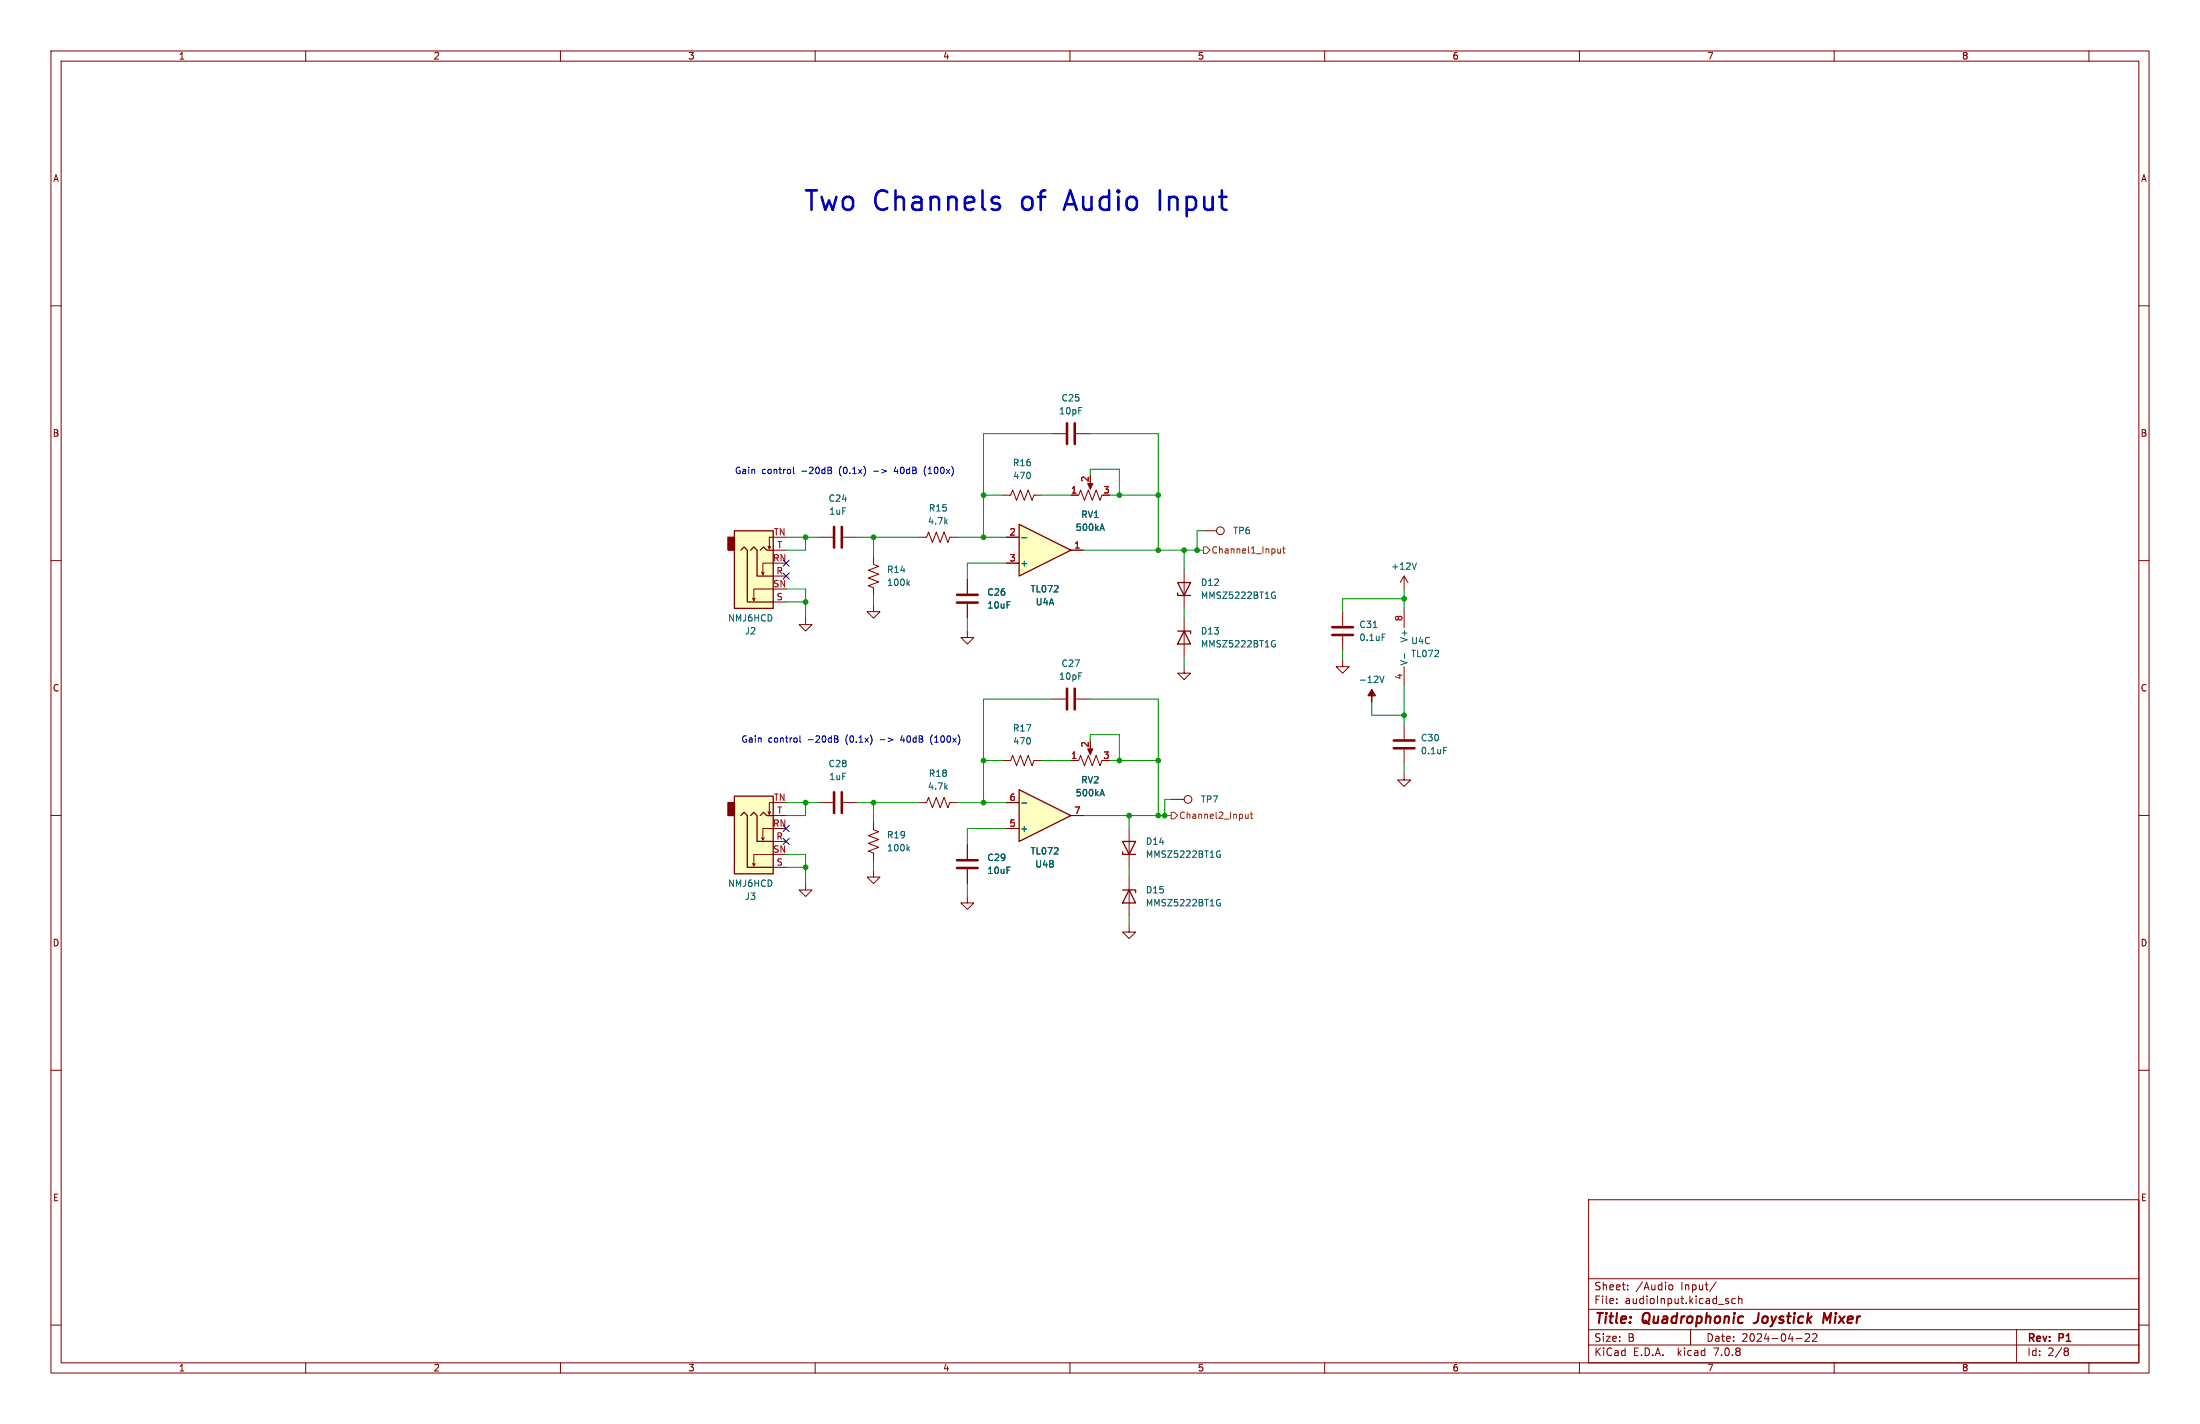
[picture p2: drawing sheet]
<svg xmlns="http://www.w3.org/2000/svg" width="432mm" height="279mm" viewBox="0 0 432 279" stroke-linecap="round" stroke-linejoin="round" font-family="sans-serif">
<g fill="none" stroke="#840000" stroke-width=".2">
<path d="M10 10h411.8v259.4h-411.8zM12 12h407.8v255.4h-407.8zM60 10v2M110 10v2M160 10v2M210 10v2M260 10v2M310 10v2M360 10v2M410 10v2M10 60h2M419.8 60h2"/>
<path d="M210.2 97.2h1.5l.4-1.1 .8 2.1 .7-2.1 .8 2.1 .7-2.1 .8 2.1 .4-1M214 94.6v1M10 110h2M160.7 105.4h2.7M165.5 105.4h2.8M419.8 110h2M206.4 137.2h2.8M211.2 137.2h2.8M232.4 121.3v7.6M10 160h2M419.8 160h2M10 210h2"/>
<path d="M419.8 210h2M311.8 235.4h108v32h-108zM10 260h2M311.8 256.9h108M311.8 250.9h108M317.3 255.6v.2M317.3 254.9v.1M319.5 252.9v.2M319.5 252.2v.1M327.5 252.4l.3-.3 .4 .1 .1 .2-.1 .6-.4 .1-.3-.3M336.8 251.5l-1.3 1.9M338.9 255.3l.4 .1v.2l-.2 .2h-.3"/>
<path d="M338.9 254.8l.4 .1M340.6 254.9l-.4-.1-.3 .3 .1 .6h.6M341.3 254.9l.2-.1 .3 .1 .1 .9M341.3 254.3v1.5M419.8 260h2M60 267.4v2M110 267.4v2M160 267.4v2M210 267.4v2M260 267.4v2M310 267.4v2M311.8 263.9h108"/>
<path d="M311.8 260.9h108M331.8 260.9v3M352.5 262.6h1.2M355.1 261.8v.5l-.8 .9h.9M356.5 261.8v.5l-.8 .9h.9M360 267.4v2M395.8 260.9v6.5M405.4 264.5h.3l.3 .3-.3 .3M405.4 265.1h.3M405.7 265.1l.2 .2 .1 .4-.3 .3h-.3M410 267.4v2"/>
</g>
<path d="M344.7 259.5l-.5 .1M359.4 257.6l-.8 1.4-.5-1.4-.3 2" fill="none" stroke="#840000" stroke-width=".4"/>
<path d="M163.7 103.4v4M165.2 103.4v4M209.4 135.1v4.1M210.9 135.1v4.1" fill="none" stroke="#840000" stroke-width=".51"/>
<path d="M231.1 123.8h2.6v.5M232.4 123.8l1.3 2.6h-2.6z" fill="none" stroke="#840000" stroke-width=".25"/>
<path d="M216.3 102.8l.4 1.3M249.8 125.7h.5M250.1 126.4h.2v.4l-.5 .1" fill="none" stroke="#006464" stroke-width=".2"/>
<path d="M213.5 94.9h1l-.5 1.1z" fill="#840000" stroke="#840000" stroke-width=".2"/>
<path d="M200 154.9l10.2 5.1-10.2 5.1z" fill="#ffffc2"/>
<path d="M144.1 104.1h7.7v15.3h-7.7zM145.4 108l.6-.7 .7 .7v10.1h5.1M147.3 108l.7-.7 .6 .7v5h3.2M149.2 108l.7-.7 .6 .7h1.3M231.1 116.3v.5h2.6M231.1 114.3h2.6l-1.3 2.5zM200 154.9l10.2 5.1-10.2 5.1z" fill="none" stroke="#840000" stroke-width=".25"/>
<g fill="none" stroke="#840000" stroke-width=".2">
<path d="M206.4 85.1h2.8M211.2 85.1h2.8M148.2 117.3l-.2 .6M150 112.3l-.3 .5M151.3 107.2l-.3 .5M151.8 105.4h-.8v2.3l-.3-.5M151.8 110.5h-2.1v2.3l-.2-.5M151.8 115.6h-3.8v2.3l-.3-.6M151.8 113h2.5M151.8 118.1h2.5M151.8 108h2.5M189.9 113.7v2.8"/>
<path d="M189.9 118.5v2.8M232.4 111.8v7.6M236.2 104.1h2.6M189.9 123.8v1.3h1.2l-1.2 1.3-1.3-1.3h1.3M232.4 130.8v1.3h1.3l-1.3 1.3-1.3-1.3h1.3M197.5 157.5h2.5M210.2 149.2h1.5l.4-1 .8 2 .7-2 .8 2 .7-2 .8 2 .4-1M214 146.7v1M197.5 162.6h2.5M210.2 160h2.5M221.6 181.6v1.3h1.3l-1.3 1.3-1.3-1.3h1.3"/>
<circle cx="239.5" cy="104.1" r=".76"/>
</g>
<path d="M249.8 116.2h.5M250.1 116.9h.2v.4l-.5 .1M200.6 157.6h.9M216.3 154.9l.4 1.3" fill="none" stroke="#006464" stroke-width=".2"/>
<path d="M209.4 83.1v4M210.9 83.1v4M187.8 118.2h4.1M187.8 116.7h4.1" fill="none" stroke="#840000" stroke-width=".51"/>
<path d="M213.5 146.9h1l-.5 1.2z" fill="#840000" stroke="#840000" stroke-width=".2"/>
<path d="M144.1 104.1h7.7v15.3h-7.7z" fill="#ffffc2" stroke="#ffffc2" stroke-width=".2"/>
<path d="M142.9 105.4h1.2v2.6h-1.2z" fill="#840000" stroke="#840000" stroke-width=".25"/>
<path d="M200 102.9l10.2 5.1-10.2 5z" fill="#ffffc2"/>
<path d="M200 102.9l10.2 5.1-10.2 5zM144.1 156.2h7.7v15.3h-7.7zM145.4 160l.6-.6 .7 .6v10.2h5.1M147.3 160l.7-.6 .6 .6v5.1h3.2M149.2 160l.7-.6 .6 .6h1.3M220.3 167.1v.5h2.6M220.3 165.1h2.6l-1.3 2.5zM220.3 174.6h2.6v.5M221.6 174.6l1.3 2.6h-2.6z" fill="none" stroke="#840000" stroke-width=".25"/>
<g fill="none" stroke="#840000" stroke-width=".2">
<path d="M196.8 97.2h1.6l.4-1.1 .7 2.1 .8-2.1 .7 2.1 .8-2.1 .8 2.1 .3-1h1.6M210.2 97.2h1.3M171.4 118.7v1.3h1.3l-1.3 1.3-1.2-1.3h1.2M171.4 109.2v1.5l1.1 .4-2.1 .8 2.1 .7-2.1 .8 2.1 .8-2.1 .7 1 .4v1.5M180.3 105.4h1.6l.3-1 .8 2 .8-2 .7 2 .8-2 .8 2 .3-1h1.6M189.9 113.7v2.8M189.9 118.5v2.8M197.5 105.4h2.5M197.5 110.5h2.5M210.2 108h2.5M275.6 113v2.6M275.6 119.4v3.8"/>
<path d="M275.6 113l-.8 1.3M275.6 113l.8 1.3M158.1 121.3v1.3h1.3l-1.3 1.2-1.3-1.2h1.3M263.5 129.5v1.3h1.3l-1.3 1.3-1.2-1.3h1.2M263.5 120v2.8M263.5 124.8v2.8M275.6 130.8v3.8M151.3 159.3l-.3 .5M151.8 157.5h-.8v2.3l-.3-.5M160.7 157.5h2.7M165.5 157.5h2.8M180.3 157.5h1.6l.3-1 .8 2 .8-2 .7 2 .8-2 .8 2 .3-1h1.6"/>
<path d="M196.8 149.2h1.6l.4-1 .7 2 .8-2 .7 2 .8-2 .8 2 .3-1h1.6M197.5 157.5h2.5M210.2 149.2h1.3M229.9 156.8h2.5M275.6 151.8v1.2h1.3l-1.3 1.3-1.3-1.3h1.3M275.6 142.2v2.8M275.6 147.1v2.8M148.2 169.4l-.2 .5M150 164.3l-.3 .5M151.8 162.6h-2.1v2.2l-.2-.5M151.8 167.6h-3.8v2.3l-.3-.5M151.8 165.1h2.5"/>
<path d="M151.8 170.2h2.5M151.8 160h2.5M158.1 173.4v1.2h1.3l-1.3 1.3-1.3-1.3h1.3M171.4 170.8v1.3h1.3l-1.3 1.3-1.2-1.3h1.2M171.4 161.3v1.5l1.1 .4-2.1 .8 2.1 .7-2.1 .8 2.1 .7-2.1 .8 1 .4v1.5M189.9 175.9v1.3h1.2l-1.2 1.2-1.3-1.2h1.3M189.9 165.7v2.8M189.9 170.6v2.8M197.5 162.6h2.5M210.2 160h2.5M221.6 162.6v7.6M221.6 172.1v7.6"/>
<circle cx="233.2" cy="156.8" r=".76"/>
</g>
<g fill="none" stroke="#006464" stroke-width=".2">
<path d="M178.2 114.4l.3 .5M178.5 114l-.5 .5M200.6 105.5h.9M216.3 102.8l.4 1.3M278 110.4l-.4 1.3M269.5 123.1h.8M270.8 132.7l.4 1.2 .5-1.2M271.3 124.4h.6M275.7 128.2v1M200.6 157.6h.9M216.3 154.9l.4 1.3M283.4 146.6h.6"/>
<path d="M178.2 166.5l.3 .4M178.5 166.1l-.5 .5M239 167h.5M239 176.5h.5M239.3 167.7h.2v.4l-.5 .1M239.3 177.2h.2v.4l-.5 .1"/>
</g>
<path d="M261.5 124.6h4.1M261.5 123.1h4.1M163.7 155.4v4.1M165.2 155.4v4.1M273.6 146.8h4M273.6 145.3h4M187.8 170.3h4.1M187.8 168.8h4.1" fill="none" stroke="#840000" stroke-width=".51"/>
<path d="M144.1 156.2h7.7v15.3h-7.7z" fill="#ffffc2" stroke="#ffffc2" stroke-width=".2"/>
<path d="M142.9 157.5h1.2v2.5h-1.2z" fill="#840000" stroke="#840000" stroke-width=".25"/>
<path d="M269.2 135.3l.8 1.2h-.8v1.3v-1.3h-.7z" fill="#840000" stroke="#840000" stroke-width=".2"/>
<path d="M236.2 107.3h.7l.6 .7-.6 .6h-.7zM250.8 107.7v.8l.5-.1M251.3 107.7v.8M251.8 107.7h.4M251.9 107.3v1l.3 .2M229.9 159.4h.6l.6 .6-.6 .7h-.6zM244.4 159.8l.1 .7h.5M245 159.8v.8M245.4 159.8h.5M245.6 159.3v1.1l.3 .2" fill="none" stroke="#725600" stroke-width=".2"/>
<path d="M155.7 91.7v1.1l.2 .1M162.5 91.7l.6 .1 .1 .2-.3 .3M162.5 92.3h.4M162.9 92.3l.3 .2v.3l-.7 .1M175.8 91.6l-.3 .9h.8M181.7 91.5a1.46 1.46 0 0 0 0 1.9M157 144.4v1.1l.2 .1M163.8 144.4l.6 .1v.2l-.2 .3M163.8 145h.4M164.2 145l.3 .2-.1 .3-.6 .1M177.1 144.3l-.3 .9h.8M183 144.2a1.46 1.46 0 0 0 0 1.9" fill="none" stroke="#0000c2" stroke-width=".2"/>
<path d="M227.7 37.4v3.8" fill="none" stroke="#0000c2" stroke-width=".51"/>
<g fill="none" stroke="#009600" stroke-width=".2">
<path d="M193 97.2h3.8M204.5 97.2h5.7M206.4 85.1h-13.4v20.3M214 85.1h13.3v22.9M214 93.3v-1.2h5.7v5.1M217.8 97.2h9.5M154.3 105.4h6.4M154.3 115.6h3.8v5.7M154.3 118.1h3.8M158.1 105.4v2.6h-3.8M168.3 105.4h12M171.4 105.4v3.8"/>
<path d="M171.4 116.8v1.9M188 105.4h9.5M197.5 110.5h-7.6v3.2M212.7 108h23.5M232.4 108v3.8M232.4 119.4v1.9M236.2 104.1h-1.3v3.9M275.6 117.5h-12.1v2.5M275.6 115.6v3.8M189.9 121.3v2.5M206.4 137.2h-13.4v20.3M214 137.2h13.3v22.8"/>
<path d="M232.4 128.9v1.9M263.5 127.6v1.9M269.2 137.8v2.5h6.4M275.6 134.6v7.6M154.3 157.5h6.4M158.1 157.5v2.5h-3.8M168.3 157.5h12M171.4 157.5v3.8M188 157.5h9.5M193 149.2h3.8M204.5 149.2h5.7M214 145.4v-1.3h5.7v5.1"/>
<path d="M217.8 149.2h9.5M229.9 156.8h-1.3v3.2M275.6 149.9v1.9M154.3 167.6h3.8v5.8M154.3 170.2h3.8M171.4 168.9v1.9M189.9 173.4v2.5M197.5 162.6h-7.6v3.1M212.7 160h17.2M221.6 160v2.6M221.6 170.2v1.9M221.6 179.7v1.9"/>
</g>
<path d="M153.7 112.4l1.2 1.2M153.7 109.9l1.2 1.2M154.9 112.4l-1.2 1.2M154.9 109.9l-1.2 1.2M153.7 164.5l1.2 1.2M153.7 162l1.2 1.2M154.9 164.5l-1.2 1.2M154.9 162l-1.2 1.2" fill="none" stroke="#000084" stroke-width=".2"/>
<g fill="#009600" stroke="#009600" stroke-width=".2">
<circle cx="232.4" cy="108" r=".46"/>
<circle cx="227.3" cy="97.2" r=".46"/>
<circle cx="227.3" cy="108" r=".46"/>
<circle cx="219.7" cy="97.2" r=".46"/>
<circle cx="234.9" cy="108" r=".46"/>
<circle cx="158.1" cy="105.4" r=".46"/>
<circle cx="171.4" cy="105.4" r=".46"/>
<circle cx="193" cy="97.2" r=".46"/>
<circle cx="158.1" cy="118.1" r=".46"/>
<circle cx="193" cy="105.4" r=".46"/>
<circle cx="219.7" cy="149.2" r=".46"/>
<circle cx="171.4" cy="157.5" r=".46"/>
<circle cx="158.1" cy="157.5" r=".46"/>
<circle cx="193" cy="157.5" r=".46"/>
<circle cx="193" cy="149.2" r=".46"/>
<circle cx="158.1" cy="170.2" r=".46"/>
<circle cx="227.3" cy="149.2" r=".46"/>
<circle cx="275.6" cy="117.5" r=".46"/>
<circle cx="228.6" cy="160" r=".46"/>
<circle cx="227.3" cy="160" r=".46"/>
<circle cx="221.6" cy="160" r=".46"/>
<circle cx="275.6" cy="140.3" r=".46"/>
</g>
<g font-size="5.3" fill="#0000c2">
<text x="157.5" y="41.7">Two Channels</text>
<text x="201.1" y="41.7">of</text>
<text x="210.4" y="41.7">Audio</text>
<text x="229.5" y="41.7">Input</text>
</g>
<g font-size="2.8" fill="#840000">
<text x="312.8" y="260.3">Title:</text>
<text x="322.5" y="260.3">Quadrophonic</text>
<text x="345.3" y="260.3">Joystick</text>
<text x="359.5" y="260.3">Mixer</text>
</g>
<g font-size="2.1" fill="#840000">
<text x="312.8" y="256.1">File:</text>
<text x="312.8" y="253.4">Sheet:</text>
<text x="318.9" y="256.1">audioInput.kicad_sch</text>
<text x="321" y="253.4">/Audio</text>
<text x="330" y="253.4">Input/</text>
<text x="312.8" y="263.5">Size:</text>
<text x="319.5" y="263.5">B</text>
<text x="334.8" y="263.5">Date:</text>
<text x="341.8" y="263.5">2024-04-22</text>
<text x="397.8" y="263.7">Rev:</text>
<text x="404.2" y="263.7">P1</text>
<text x="312.8" y="266.3">KiCad</text>
<text x="320.5" y="266.3">E.D.A.</text>
<text x="329.4" y="266.3">kicad</text>
<text x="336.6" y="266.3">7.0.8</text>
<text x="397.8" y="266.3">Id:</text>
<text x="401.9" y="266.3">2/8</text>
</g>
<g font-size="1.8" fill="#840000">
<text x="35" y="11.9">1</text>
<text x="85" y="11.9">2</text>
<text x="135" y="11.9">3</text>
<text x="185" y="11.9">4</text>
<text x="235" y="11.9">5</text>
<text x="285" y="11.9">6</text>
<text x="335" y="11.9">7</text>
<text x="385" y="11.9">8</text>
<text x="10.3" y="35.9">A</text>
<text x="420.1" y="35.9">A</text>
<text x="10.3" y="85.9">B</text>
<text x="420.1" y="85.9">B</text>
<text x="10.3" y="135.9">C</text>
<text x="420.1" y="135.9">C</text>
<text x="10.3" y="185.9">D</text>
<text x="420.1" y="185.9">D</text>
<text x="10.3" y="235.9">E</text>
<text x="420.1" y="235.9">E</text>
<text x="35" y="269.3">1</text>
<text x="85" y="269.3">2</text>
<text x="135" y="269.3">3</text>
<text x="185" y="269.3">4</text>
<text x="235" y="269.3">5</text>
<text x="285" y="269.3">6</text>
<text x="335" y="269.3">7</text>
<text x="385" y="269.3">8</text>
</g>
<g font-size="1.8" fill="#006464">
<text x="207.8" y="81.5">10pF</text>
<text x="208.2" y="79">C25</text>
<text x="198.7" y="91.7">R16</text>
<text x="198.7" y="94.2">470</text>
<text x="162.5" y="98.7">C24</text>
<text x="162.6" y="101.2">1uF</text>
<text x="182.2" y="100.6">R15</text>
<text x="212.1" y="101.8">RV1</text>
<text x="182" y="103.1">4.7k</text>
<text x="211" y="104.4">500kA</text>
<text x="241.9" y="105">TP6</text>
<text x="174" y="112.6">R14</text>
<text x="200.2" y="111.4">+</text>
<text x="272.9" y="112">+12V</text>
<text x="174" y="115.2">100k</text>
<text x="193.7" y="117.1">C26</text>
<text x="193.7" y="119.6">10uF</text>
<text x="202.2" y="116.4">TL072</text>
<text x="203.2" y="119">U4A</text>
<text x="235.6" y="117.7">MMSZ5222BT1G</text>
<text x="235.6" y="115.2">D12</text>
<text x="142.8" y="122.1">NMJ6HCD</text>
<text x="146.1" y="124.7">J2</text>
<text x="235.6" y="124.7">D13</text>
<text x="266.7" y="123.4">C31</text>
<text x="266.7" y="126">0.1uF</text>
<text x="208.2" y="131">C27</text>
<text x="235.6" y="127.2">MMSZ5222BT1G</text>
<text x="276.5" y="130.7" transform="rotate(-90 276.5 130.7)">V-</text>
<text x="276.5" y="126.2" transform="rotate(-90 276.5 126.2)">V+</text>
<text x="276.9" y="126.6">U4C</text>
<text x="276.9" y="129.1">TL072</text>
<text x="207.8" y="133.6">10pF</text>
<text x="266.6" y="134.2">-12V</text>
<text x="198.7" y="143.7">R17</text>
<text x="198.7" y="146.3">470</text>
<text x="278.8" y="145.6">C30</text>
<text x="278.8" y="148.2">0.1uF</text>
<text x="162.5" y="150.7">C28</text>
<text x="162.6" y="153.3">1uF</text>
<text x="182" y="155.2">4.7k</text>
<text x="182.2" y="152.6">R18</text>
<text x="212.1" y="153.9">RV2</text>
<text x="211" y="156.4">500kA</text>
<text x="235.6" y="157.7">TP7</text>
<text x="174" y="164.7">R19</text>
<text x="174" y="167.2">100k</text>
<text x="200.2" y="163.4">+</text>
<text x="202.2" y="167.9">TL072</text>
<text x="224.8" y="166">D14</text>
<text x="193.7" y="169.1">C29</text>
<text x="193.7" y="171.7">10uF</text>
<text x="203.1" y="170.4">U4B</text>
<text x="224.8" y="168.5">MMSZ5222BT1G</text>
<text x="142.8" y="174.2">NMJ6HCD</text>
<text x="146.1" y="176.8">J3</text>
<text x="224.8" y="178">MMSZ5222BT1G</text>
<text x="224.8" y="175.5">D15</text>
</g>
<g font-size="1.8" fill="#0000c2">
<text x="144.1" y="93.1">Gain</text>
<text x="149.5" y="93.1">control</text>
<text x="157.4" y="93.1">-20dB</text>
<text x="165" y="93.1">(0.1x)</text>
<text x="171.9" y="93.1">-&gt;</text>
<text x="176.2" y="93.1">40dB</text>
<text x="182.2" y="93.1">(100x)</text>
<text x="145.4" y="145.8">Gain</text>
<text x="150.8" y="145.8">control</text>
<text x="158.6" y="145.8">-20dB</text>
<text x="166.2" y="145.8">(0.1x)</text>
<text x="173.1" y="145.8">-&gt;</text>
<text x="177.5" y="145.8">40dB</text>
<text x="183.5" y="145.8">(100x)</text>
</g>
<g font-size="1.8" fill="#a90000">
<text x="213.7" y="94.7" transform="rotate(-90 213.7 94.7)">2</text>
<text x="210.1" y="96.9">1</text>
<text x="216.5" y="96.9">3</text>
<text x="151.8" y="105.2">TN</text>
<text x="152.4" y="107.7">T</text>
<text x="198" y="105.2">2</text>
<text x="210.7" y="107.7">1</text>
<text x="151.6" y="110.2">RN</text>
<text x="152.3" y="112.8">R</text>
<text x="198" y="110.2">3</text>
<text x="151.7" y="115.3">SN</text>
<text x="152.3" y="117.9">S</text>
<text x="275.3" y="122" transform="rotate(-90 275.3 122)">8</text>
<text x="275.3" y="133.4" transform="rotate(-90 275.3 133.4)">4</text>
<text x="210.1" y="149">1</text>
<text x="213.7" y="146.8" transform="rotate(-90 213.7 146.8)">2</text>
<text x="216.5" y="149">3</text>
<text x="151.8" y="157.2">TN</text>
<text x="152.4" y="159.8">T</text>
<text x="198" y="157.2">6</text>
<text x="210.7" y="159.8">7</text>
<text x="151.6" y="162.3">RN</text>
<text x="151.7" y="167.4">SN</text>
<text x="152.3" y="164.8">R</text>
<text x="198" y="162.3">5</text>
<text x="152.3" y="169.9">S</text>
</g>
<g font-size="1.8" fill="#725600">
<text x="237.7" y="108.8">Channel1_Input</text>
<text x="231.3" y="160.9">Channel2_Input</text>
</g>
</svg>
